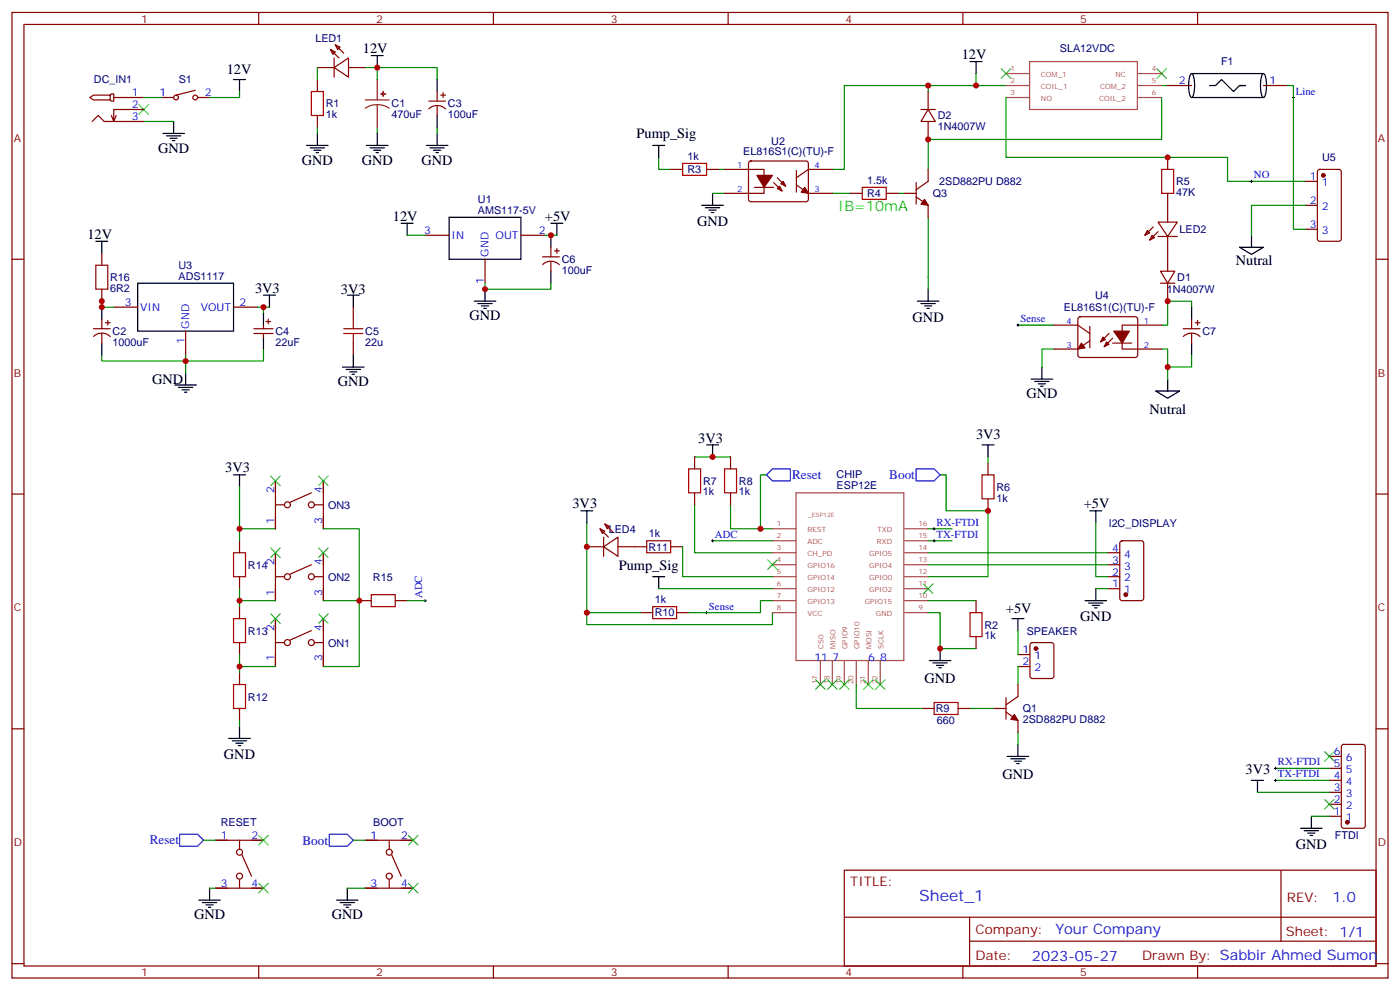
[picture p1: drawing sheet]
<svg xmlns="http://www.w3.org/2000/svg" width="412mm" height="292mm" viewBox="0 0 412 292" stroke-linecap="round" stroke-linejoin="round" font-family="sans-serif">
<g fill="none" stroke="#870000" stroke-width=".35">
<path d="M3.5 3.7h405.4v284.3h-405.4zM7.1 7.2h398.2v277.3h-398.2zM76.2 3.7v3.5M93.5 19.9h4.9M97.4 14.6l1.4 .7-.7 .7zM97.4 14.6l2.4 2.5M98.4 19.9l4.3-2.8v5.6zM98.4 17.1v5.6M98.8 13.2l1.4 .7-.7 .7zM98.8 13.2l2.4 2.5M102.7 19.9h4.9M145.3 3.7v3.5"/>
<path d="M214.5 3.7v3.5M283.6 3.7v3.5M352.8 3.7v3.5M26.5 28.7l1-.7h5v1.4h-5zM27.2 35.8l1.7-1.8 1.8 1.8h11.6M32.5 28l.3-.3h.7v2.1h-.7l-.3-.4M33.5 28.7h8.8M34.2 34l-.7 1.8M42.3 32.2h-8.8v3.6l-.7-1.8M47.6 28.7h3.6M57.5 26.6l-5.6 1.4M58.2 28.7h3.5"/>
<path d="M93.5 23.4v3.6M93.5 34v3.5M126.3 29.8h4.9M126.3 32a3.5 3.5 0 0 1 4.9 .1M128.8 27v2.8M128.8 31.2v2.8M129.8 28h1.4M130.5 27.3v1.4M271.3 32.2h4.2M273.4 32.2l2.1 3.6h-4.2zM273.4 27v5.2M273.4 35.8v5.3"/>
<path d="M344 25.2h7M372.2 25.2h7M197.6 49.9h3.5M208.1 49.9h3.6M213.4 49.9h11.7v7h-11.7M220.7 47.6l.5-.2 16.5 .1 .4 .6v10.9l-.7 .4-16.5-.1-.4-.6v-10.6zM222.2 55.2h5.7M227.9 53.8l2.5 2.4M229 52.4l2.4 2.4M234.6 54.5l3.5 2.4h7.1M234.6 50.2v6.4M245.2 49.9h-7.1l-3.5 2.5"/>
<path d="M250.5 56.9h3.5M261.1 56.9h3.5M266.3 56.9h3.6M269.9 53.8v6.3M269.9 58l3.5 2.5v3.5M273.4 49.9v3.5l-3.5 2.5M344 46.4v3.5M344 56.9v8.5M384.5 53.4h3.6M388.3 50.1l.5-.2h5.6l.7 .4v20l-.5 .7h-5.8l-.7-.4v-20zM3.5 76.3h3.6M30 74.6v3.5"/>
<path d="M125.2 69.3h7.1M142.9 76.3v7.1M153.5 69.3h7M159.8 75.6h4.9M159.8 77.9a3.5 3.5 0 0 1 5 0M162.3 72.8v2.8M162.3 77v2.9M163.3 73.9h1.4M164 73.2v1.4M338 67.9l.7 .7-1.4 .7zM339.4 69.3l.7 .7-1.4 .7zM339.7 66.8l-2.4 2.5"/>
<path d="M341.1 65.4h5.7l-2.8 4.2zM341.1 68.2l-2.4 2.5M341.1 69.6h5.7M341.8 79.9h4.3l-2.1 3.5zM344 69.6v10.3M384.5 60.5h3.6M384.5 67.5h3.6M405.3 76.3h3.6M27.5 96.8h5M27.6 99.1a3.5 3.5 0 0 1 4.9 0M30 85.2v3.5M30 94v2.8"/>
<path d="M30 98.2v2.8M31 95h1.5M31.7 94.3v1.4M33.5 90.5h7.1M54.7 97.5v7.1M68.8 90.5h7M74.8 96.8h5.6M74.8 98.2h5.6M77.6 95.7v1.1M77.6 98.2v1.1M78.3 94.7h1.4M79 94v1.4"/>
<path d="M104.1 90.5v3.5M310.4 95.7h7.1l3.5 2.5M317.7 93.5l.5-.2h16.5l.4 .7v10.8l-.7 .5-16.5-.1-.4-.6v-10.6zM321 96.1v6.3M326.7 98.2l-2.5 2.5M327.7 99.6l-2.4 2.5M341.8 83.4h4.3M342.2 95.7h-11.6v7.1h11.6M344 83.4v5.3M348.5 96.8h5M348.6 99.1a3.5 3.5 0 0 1 4.9 0M351 94v2.8"/>
<path d="M351 98.2v2.8M352.1 95h1.4M352.8 94.3v1.4M104.1 101v3.6M321 100.3l-3.5 2.5h-7.1M327.7 101h5.7M204.6 134.5v3.6M215.2 134.5v3.6M291 136.3v3.5M3.5 145.5h3.6M70.6 159.2v3.6M81.1 141.6v14.1"/>
<path d="M81.1 148.7h2.5M91.7 145.1l-6.3 2.9M92.8 148.7h2.4M95.2 141.6v14.1M176.7 155.7l1.5 .7-.8 .7zM176.7 155.7l2.5 2.5M177.8 158.2v5.6M178.2 154.3l1.4 .7-.7 .7zM178.2 154.3l2.4 2.5M204.6 145.1v3.6M215.2 145.1v3.6M291 146.9v3.5"/>
<path d="M330.1 159.5l.5-.3h5.6l.6 .5 .1 16.5-.5 .6-5.8 .1-.7-.5-.1-16.5zM405.3 145.5h3.6M70.6 169.8v3.6M70.6 178.6v3.6M81.1 169.8h2.5M81.1 162.8v14.1M91.7 166.3l-6.3 2.8M92.8 169.8h2.4M95.2 162.8v14.1M105.8 176.9h3.6M116.4 176.9h3.5M172.9 161h4.9"/>
<path d="M177.8 161l4.2-2.8v5.6zM182 161h8.5M197.6 161h3.5M287.5 176.9v3.5M326.3 173.4h3.5M326.3 169.8h3.5M326.3 166.3h3.5M326.3 162.8h3.5M70.6 189.2v3.6M70.6 198v3.6M81.1 182.2v14.1M81.1 189.2h2.5"/>
<path d="M91.7 185.7l-6.3 2.8M92.8 189.2h2.4M95.2 182.2v14.1M188.7 180.4h3.6M199.3 180.4h3.5M287.5 187.5v3.5M299.9 192.8h3.5M299.9 196.3h3.5M303.6 189.4l.5-.2h5.6l.7 .5v9.4l-.4 .7h-5.9l-.7-.4v-9.5zM3.5 214.6h3.6M70.6 208.6v3.6M271.6 208.6h3.6"/>
<path d="M282.2 208.6h3.6M292.8 208.6h3.5M296.3 205.5v6.3M296.3 209.7l3.6 2.5v3.5M299.9 201.6v3.5l-3.6 2.5M395.3 219.4l.5-.2h5.7l.6 .4 .1 23.6-.5 .7h-5.9l-.6-.5-.1-23.5zM405.3 214.6h3.6M391.6 236.9h3.5M391.6 233.3h3.5M391.6 229.8h3.5M391.6 226.3h3.5M391.6 222.7h3.5"/>
<path d="M63.5 247.4h14.1M70.6 247.4v2.5M70.6 259.1v2.4M71.3 251.7l2.8 6.3M107.6 247.4h14.1M114.7 247.4v2.5M114.7 259.1v2.4M115.4 251.7l2.8 6.3M248.7 256.3h156.6v28.2h-156.6zM377.3 256.3v20.9M391.6 240.4h3.5M63.5 261.5h14.1"/>
<path d="M107.6 261.5h14.1M248.7 270.1h156.5M285.6 277.2h119.6M285.6 270.1v14.1M3.5 283.8h3.6M76.2 284.5v3.5M145.3 284.5v3.5M214.5 284.5v3.5M283.6 284.5v3.5M352.8 284.5v3.5M405.3 283.8h3.6"/>
<circle cx="51.9" cy="28.7" r=".71"/>
<circle cx="57.5" cy="28.7" r=".71"/>
<circle cx="84.7" cy="148.7" r=".88"/>
<circle cx="91.7" cy="148.7" r=".88"/>
<circle cx="84.7" cy="169.8" r=".88"/>
<circle cx="91.7" cy="169.8" r=".88"/>
<circle cx="84.7" cy="189.2" r=".88"/>
<circle cx="91.7" cy="189.2" r=".88"/>
<circle cx="70.6" cy="258" r=".88"/>
<circle cx="70.6" cy="251" r=".88"/>
<circle cx="114.7" cy="258" r=".88"/>
<circle cx="114.7" cy="251" r=".88"/>
</g>
<g fill="none" stroke="#008700" stroke-width=".35">
<path d="M93.5 19.9v3.5M107.6 19.9h3.5M42.3 35.8h8.9M42.3 28.7h5.3M70.6 27v1.7h-8.9M93.5 37.5v1.8M111.1 23.4v-3.5h17.7v3.5M111.1 37.5v1.8M128.8 37.5v1.8M273.4 25.2v1.8M287.5 21.7v3.5h8.8M287.5 25.2h-38.8v24.7h-3.5"/>
<path d="M296.3 28.7v17.7h65.3v7h22.9M342.2 28.7v12.4h-68.8v8.8M342.2 25.2h1.8M379.2 25.2h1.8v42.3h3.5M194 46.4v3.5h3.6M209.9 56.9h3.5M211.7 49.9h1.7M245.2 56.9h5.3M264.6 56.9h1.7M119.9 69.3h5.3M160.5 69.3h3.5M273.4 64v21.2"/>
<path d="M384.5 60.5h-15.8v8.8M30 90.5v-1.8v1.8h3.5M75.8 90.5h3.6M77.6 90.5v1.7M142.9 83.4v1.8h19.4v-1.8M299.9 95.7h10.5M351 90.5v-1.8h-7v7h-1.8M54.7 104.6v5.3M77.6 102.8v3.5h-47.6v-1.7M310.4 102.8h-3.5v5.3M342.2 102.8h1.8v8.8M351 104.6v3.5h-7"/>
<path d="M204.6 134.5h10.6M225.8 139.8h-1.8v15.9M276.9 139.8h1.8v10.6h12.3v19.4h-17.6M291 134.5v1.8M70.6 143.4v12.3M81.1 155.7h-10.5v3.5M95.2 155.7h10.6v21.2h-10.6M172.9 154v29.9h54.6v-3.5M204.6 148.7v14.1h22.9M209.9 159.2h17.6M215.2 148.7v7h12.3M273.4 159.2h7.1"/>
<path d="M273.4 155.7h7.1M322.8 154v15.8h3.5M70.6 176.9h10.5M70.6 173.4v5.2M105.8 176.9v19.4h-10.6M119.9 176.9h5.3M194 173.4h33.5M201.1 161v8.8h26.4M227.5 176.9h-3.5v3.5h-21.2M273.4 176.9h14.1M273.4 166.3h52.9M273.4 162.8h52.9"/>
<path d="M322.8 173.4h3.5M70.6 192.8v5.2M70.6 196.3h10.5M172.9 180.4h15.8M273.4 180.4h3.5v10.6h10.6M299.9 185.7v7.1M299.9 196.3v5.3M70.6 212.2v1.7M252.2 201.6v7h19.4M285.8 208.6h7M299.9 215.7v3.5M370.4 233.3h21.2"/>
<path d="M375.7 226.3h15.9M375.7 229.8h15.9M60 247.4h3.5M104.1 247.4h3.5M386.3 240.4h5.3M61.7 261.5h1.8M102.3 261.5h5.3"/>
</g>
<g fill="none" stroke="#000" stroke-width=".35">
<path d="M109.4 16.4h3.5M111.1 16.4v3.5M285.8 18.1h3.5M287.5 18.1v3.6M48 39.3h6.3M51.2 35.8v3.5M68.8 23.4h3.5M70.6 23.4v3.6M93.5 39.3v3.5M111.1 39.3v3.5M128.8 23.4v3.6M128.8 34v3.5"/>
<path d="M128.8 39.3v3.5M350.8 21.8l.2-.1a5.4 5.4 0 0 1 .9 4.3l-.3 1.9-.6 .8a5.4 5.4 0 0 1-.8-4.3l.3-2zM351 21.7h21.2M351 28.7h21.2M356.3 25.2h1.8l1.7-1.8 3.6 3.6 1.7-1.8h1.8h-1.8M372 21.8l.2-.1a5.4 5.4 0 0 1 .8 4.3l-.3 1.9-.5 .8a5.4 5.4 0 0 1-.9-4.3l.3-2zM49 40h4.3M50.1 40.7h2.1M50.8 41.4h.7M90.3 42.8h6.4M91.4 43.5h4.2M92.4 44.2h2.1"/>
<path d="M93.1 44.9h.7M107.9 42.8h6.4M109 43.5h4.2M110.1 44.2h2.1M110.8 44.9h.7M125.6 42.8h6.3M126.6 43.5h4.3M127.7 44.2h2.1M128.4 44.9h.7M192.3 42.8h3.5M194 42.8v3.6M209.9 56.9v3.6"/>
<path d="M28.2 71h3.5M30 71v3.6M118.2 65.8h3.5M119.9 65.8v3.5M132.3 64h21.2v12.3h-21.2zM162.3 65.8h3.5M162.3 69.3v3.5M162.3 79.9v3.5M164 65.8v3.5M206.7 60.5h6.4M207.8 61.2h4.2M208.8 61.9h2.2"/>
<path d="M209.5 62.6h.8M365.1 72.8h7.1l-3.5 2.1zM368.7 69.3v3.5M30 90.5v3.5M40.6 83.4h28.2v14.1h-28.2zM77.6 86.9h3.5M77.6 92.2v3.5M77.6 99.3v3.5M79.4 86.9v3.6M102.3 86.9h3.5M104.1 86.9v3.6M139.7 88.7h6.3"/>
<path d="M140.8 89.4h4.2M141.8 90.1h2.1M142.5 90.8h.7M142.9 85.2v3.5M270.2 88.7h6.4M271.3 89.4h4.2M272.3 90.1h2.2M273 90.8h.8M273.4 85.2v3.5M351 90.5v3.5M30 101v3.6M51.5 113.4h6.4"/>
<path d="M52.6 114.1h4.2M53.6 114.8h2.1M54.3 115.5h.7M54.7 109.9v3.5M100.9 108.1h6.3M102 108.8h4.2M103 109.5h2.1M103.7 110.2h.7M104.1 104.6v3.5M303.7 111.6h6.4M304.8 112.3h4.2M305.9 113h2.1"/>
<path d="M306.6 113.7h.7M306.9 108.1v3.5M340.4 115.1h7.1l-3.5 2.2zM344 111.6v3.5M351 101v3.6M68.8 139.8h3.5M70.6 139.8v3.6M208.1 131h3.6M209.9 131v3.5M289.3 131h3.5M291 131v3.5M171.1 150.4h3.5"/>
<path d="M172.9 150.4v3.6M321 150.4h3.6M322.8 150.4v3.6M192.3 169.8h3.5M194 169.8v3.6M319.6 176.9h6.4M320.7 177.6h4.2M321.7 178.3h2.1M322.4 179h.7M322.8 173.4v3.5M273.8 194.5h6.3M274.8 195.2h4.2"/>
<path d="M275.9 195.9h2.1M276.6 196.6h.7M276.9 191v3.5M298.1 182.2h3.5M299.9 182.2v3.5M67.4 217.5h6.3M68.4 218.2h4.3M69.5 218.9h2.1M70.2 219.6h.7M70.6 213.9v3.6M299.9 219.2v3.5M296.7 222.7h6.3"/>
<path d="M297.7 223.4h4.3M298.8 224.2h2.1M299.5 224.9h.7M368.7 229.8h3.5M370.4 229.8v3.5M383.1 243.9h6.4M384.2 244.6h4.2M385.2 245.3h2.1M385.9 246h.7M386.3 240.4v3.5M58.6 265.1h6.3M59.6 265.8h4.3"/>
<path d="M60.7 266.5h2.1M61.4 267.2h.7M61.7 261.5v3.6M99.1 265.1h6.4M100.2 265.8h4.2M101.2 266.5h2.2M102 267.2h.7M102.3 261.5v3.6"/>
</g>
<path d="M107.6 29.4h7.1M111.1 30.8l-1.8 .3-1.7 .8M111.1 30.8l1.9 .3 1.7 .8M111.1 23.4v6M111.1 30.8v6.7" fill="none" stroke="#8c2424" stroke-width=".35"/>
<g fill="#8c2424" stroke="#8c2424" stroke-width=".35">
<path d="M112.2 27.7h1.4z"/>
<path d="M112.9 27v1.4z"/>
</g>
<g fill="none" stroke="#3c3" stroke-width=".35">
<path d="M40.9 30.8l2.8 2.9M43.7 30.8l-2.8 2.9M294.9 20.2l2.8 2.9M297.7 20.2l-2.8 2.9M340.8 20.2l2.8 2.9M343.6 20.2l-2.8 2.9M79.7 140.2l2.8 2.8M82.5 140.2l-2.8 2.8M93.8 140.2l2.9 2.8M96.7 140.2l-2.9 2.8M79.7 161.4l2.8 2.8M82.5 161.4l-2.8 2.8"/>
<path d="M93.8 161.4l2.9 2.8M96.7 161.4l-2.9 2.8M226.1 164.9l2.9 2.8M229 164.9l-2.9 2.8M272 171.9l2.8 2.9M274.8 171.9l-2.8 2.9M79.7 180.8l2.8 2.8M82.5 180.8l-2.8 2.8M93.8 180.8l2.9 2.8M96.7 180.8l-2.9 2.8M240.2 200.2l2.9 2.8M243.1 200.2l-2.9 2.8"/>
<path d="M243.8 200.2l2.8 2.8M246.6 200.2l-2.8 2.8M247.3 200.2l2.8 2.8M250.1 200.2l-2.8 2.8M254.4 200.2l2.8 2.8M257.2 200.2l-2.8 2.8M257.9 200.2l2.8 2.8M260.7 200.2l-2.8 2.8M390.2 235.4l2.8 2.9M390.2 221.3l2.8 2.9M393 235.4l-2.8 2.9M393 221.3l-2.8 2.9"/>
<path d="M76.2 246l2.8 2.8M79 246l-2.8 2.8M120.3 246l2.8 2.8M123.1 246l-2.8 2.8M76.2 260.1l2.8 2.9M79 260.1l-2.8 2.9M120.3 260.1l2.8 2.9M123.1 260.1l-2.8 2.9"/>
</g>
<g fill="none" stroke="#a64a4a" stroke-width=".35">
<path d="M303.3 18.1h31.7v14.1h-31.7zM296.3 21.7h7M296.3 25.2h7M296.3 28.7h7M335.3 21.7h6.9M335.3 25.2h6.9M335.3 28.7h6.9M227.5 159.2h7M227.5 155.7h7M234.5 145.1h31.7v49.4h-31.7zM266.5 159.2h6.9M266.5 155.7h6.9"/>
<path d="M227.5 162.8h7M227.5 169.8h7M227.5 173.4h7M227.5 166.3h7M227.5 176.9h7M266.5 162.8h6.9M266.5 169.8h6.9M266.5 173.4h6.9M266.5 166.3h6.9M266.5 176.9h6.9M227.5 180.4h7M241.7 194.6v7"/>
<path d="M245.2 194.6v7M248.7 194.6v7M252.2 194.6v7M255.8 194.6v7M259.3 194.6v7M266.5 180.4h6.9"/>
</g>
<path d="M225.8 139.8l1.7-1.7h5.3v3.5h-5.3zM269.9 138.1h5.3l1.7 1.7-1.7 1.8h-5.3zM52.9 245.7h5.3l1.8 1.7-1.8 1.8h-5.3zM97 245.7h5.3l1.8 1.7-1.8 1.8h-5.3z" fill="none" stroke="#00f" stroke-width=".35"/>
<g fill="none" stroke="#a10000" stroke-width=".35">
<path d="M91.7 27h3.5v7h-3.5zM201.1 48.1h7v3.5h-7zM254 55.2h7.1v3.5h-7.1zM342.2 49.9h3.5v7h-3.5zM28.2 78.1h3.5v7.1h-3.5zM101.2 98.2h5.7M101.2 96.8h5.7M104.1 94v2.8M104.1 98.2v2.8M202.8 138.1h3.6v7h-3.6zM213.4 138.1h3.6v7h-3.6zM289.3 139.8h3.5v7.1h-3.5z"/>
<path d="M190.5 159.2h7.1v3.6h-7.1zM68.8 162.8h3.5v7h-3.5zM109.4 175.1h7v3.5h-7zM192.3 178.6h7v3.6h-7zM68.8 182.2h3.5v7h-3.5zM285.8 180.4h3.5v7.1h-3.5zM68.8 201.6h3.5v7h-3.5zM275.2 206.9h7v3.5h-7z"/>
</g>
<g fill="#870000" stroke="#870000" stroke-width=".35">
<path d="M237.1 55.2l1 1.7-2.1-.3z"/>
<path d="M229 55.5l.7-.7 .7 1.4z"/>
<path d="M230 54.1l.7-.7 .7 1.4z"/>
<path d="M223 51.6h4.5l-2.4 3.6z"/>
<path d="M318.6 101l1 1.4-2.1 .4z"/>
<path d="M326 100.7l.7 .7-1.4 .7z"/>
<path d="M324.9 99.3l.7 .7-1.4 .7z"/>
<path d="M328.1 97.5h4.6l-2.1 3.5z"/>
<path d="M272.3 58.7l1.1 1.8-2.1-.4z"/>
<path d="M298.8 210.4l1.1 1.8-2.2-.4z"/>
<circle cx="305.2" cy="191" r=".53"/>
<circle cx="331.6" cy="175.1" r=".53"/>
<circle cx="396.9" cy="242.1" r=".53"/>
<circle cx="389.8" cy="51.6" r=".53"/>
</g>
<g fill="none" stroke="#000" stroke-width=".29">
<path d="M380.6 28.7h.8M381 28.4v.7M368.3 53.4h.7M368.7 53.1v.7M299.5 95.7h.7M299.9 95.4v.7M209.5 159.2h.8M209.9 158.9v.7M274.8 155.7h.7M274.8 159.2h.7M275.2 155.4v.7M275.2 158.9v.7"/>
<path d="M124.9 176.9h.7M125.2 176.5v.7M207.8 180.4h.7M208.1 180.1v.7M375.4 226.3h.7M375.4 229.8h.7M375.7 225.9v.7M375.7 229.4v.8"/>
</g>
<g fill="#c00">
<circle cx="111.1" cy="19.9" r=".88"/>
<circle cx="77.6" cy="90.5" r=".88"/>
<circle cx="54.7" cy="106.3" r=".88"/>
<circle cx="224" cy="155.7" r=".88"/>
<circle cx="209.9" cy="134.5" r=".88"/>
<circle cx="276.9" cy="191" r=".88"/>
<circle cx="162.3" cy="69.3" r=".88"/>
<circle cx="142.9" cy="85.2" r=".88"/>
<circle cx="291" cy="150.4" r=".88"/>
<circle cx="344" cy="108.1" r=".88"/>
<circle cx="344" cy="88.7" r=".88"/>
<circle cx="287.5" cy="25.2" r=".88"/>
<circle cx="172.9" cy="161" r=".88"/>
<circle cx="172.9" cy="180.4" r=".88"/>
<circle cx="273.4" cy="41.1" r=".88"/>
<circle cx="273.4" cy="25.2" r=".88"/>
<circle cx="70.6" cy="196.3" r=".88"/>
<circle cx="70.6" cy="176.9" r=".88"/>
<circle cx="105.8" cy="176.9" r=".88"/>
<circle cx="344" cy="46.4" r=".88"/>
<circle cx="30" cy="90.5" r=".88"/>
<circle cx="30" cy="88.7" r=".88"/>
<circle cx="70.6" cy="155.7" r=".88"/>
</g>
<text font-size="4.6" fill="#00f" x="270.8" y="265.3">Sheet_1</text>
<g font-size="4.2">
<text x="106.9" y="15.7">12V</text>
<text x="283.3" y="17.4">12V</text>
<text x="66.8" y="21.7">12V</text>
<text x="187.5" y="40.8">Pump_Sig</text>
<text x="46.6" y="44.9">GND</text>
<text x="88.9" y="48.5">GND</text>
<text x="106.5" y="48.5">GND</text>
<text x="124.2" y="48.5">GND</text>
<text x="115.7" y="65.1">12V</text>
<text x="160.5" y="65.1">+5V</text>
<text x="25.8" y="70.3">12V</text>
<text x="205.3" y="66.6">GND</text>
<text x="364.1" y="78.1">Nutral</text>
<text x="75.1" y="86.2">3V3</text>
<text x="100.4" y="86.6">3V3</text>
<text x="138.3" y="94.3">GND</text>
<text x="268.8" y="94.8">GND</text>
<text x="44.8" y="113.1">GND</text>
<text x="99.5" y="113.7">GND</text>
<text x="302.3" y="117.3">GND</text>
<text x="338.6" y="121.9">Nutral</text>
<text x="205.7" y="130.3">3V3</text>
<text x="287.5" y="129.3">3V3</text>
<text x="66.3" y="139.1">3V3</text>
<text x="168.6" y="149.7">3V3</text>
<text x="319.3" y="149.7">+5V</text>
<text x="182.3" y="167.7">Pump_Sig</text>
<text x="296.3" y="180.4">+5V</text>
<text x="318.2" y="183">GND</text>
<text x="272.3" y="201.2">GND</text>
<text x="66" y="223.5">GND</text>
<text x="295.3" y="229.5">GND</text>
<text x="366.9" y="228">3V3</text>
<text x="381.7" y="249.9">GND</text>
<text x="57.1" y="270.7">GND</text>
<text x="97.7" y="270.7">GND</text>
</g>
<text font-size="4.2" fill="#0f0" x="246.9" y="62.2">IB=10mA</text>
<g font-size="4.2" fill="#00f">
<text x="392.5" y="265.5">1.0</text>
<text x="310.9" y="275.1">Your Company</text>
<text x="304" y="282.9">2023-05-27</text>
</g>
<g font-size="3.9" fill="#00f">
<text x="233.3" y="141.2">Reset</text>
<text x="262" y="141.2">Boot</text>
<text x="44.1" y="248.7">Reset</text>
<text x="89.1" y="248.8">Boot</text>
</g>
<g font-size="3.9" fill="#800">
<text x="250.5" y="260.8">TITLE:</text>
<text x="379.1" y="265.5">REV:</text>
<text x="287.4" y="275">Company:</text>
<text x="378.7" y="275.7">Sheet: 1/1</text>
<text x="287.4" y="282.7">Date:</text>
<text x="336.4" y="282.8">Drawn By: Sabbir Ahmed Sumon</text>
</g>
<g font-size="3.2" fill="#800">
<text x="41.6" y="6.7">1</text>
<text x="110.8" y="6.7">2</text>
<text x="179.9" y="6.7">3</text>
<text x="249.1" y="6.7">4</text>
<text x="318.2" y="6.7">5</text>
<text x="4.1" y="41.8">A</text>
<text x="405.9" y="41.8">A</text>
<text x="4.1" y="110.9">B</text>
<text x="405.9" y="110.9">B</text>
<text x="4.1" y="180.1">C</text>
<text x="405.9" y="180.1">C</text>
<text x="4.1" y="249.2">D</text>
<text x="405.9" y="249.2">D</text>
<text x="41.6" y="287.5">1</text>
<text x="110.8" y="287.5">2</text>
<text x="179.9" y="287.5">3</text>
<text x="249.1" y="287.5">4</text>
<text x="318.2" y="287.5">5</text>
</g>
<g font-size="3.2" fill="#000080">
<text x="92.9" y="12.2">LED1</text>
<text x="312.2" y="15.4">SLA12VDC</text>
<text x="359.7" y="19.3">F1</text>
<text x="27.7" y="24.5">DC_IN1</text>
<text x="52.7" y="24.6">S1</text>
<text x="96" y="34.8">1k</text>
<text x="96" y="31.6">R1</text>
<text x="115.4" y="34.9">470uF</text>
<text x="115.4" y="31.6">C1</text>
<text x="131.9" y="34.8">100uF</text>
<text x="131.9" y="31.6">C3</text>
<text x="276.2" y="35.2">D2</text>
<text x="276.2" y="38.3">1N4007W</text>
<text x="202.5" y="47.1">1k</text>
<text x="218.9" y="45.7">EL816S1(C)(TU)-F</text>
<text x="227.2" y="42.7">U2</text>
<text x="389.5" y="47.5">U5</text>
<text x="202.5" y="51">R3</text>
<text x="140.8" y="59.8">U1</text>
<text x="255.4" y="54.1">1.5k</text>
<text x="255.4" y="58.1">R4</text>
<text x="274.8" y="58">Q3</text>
<text x="276.6" y="54.5">2SD882PU D882</text>
<text x="346.4" y="57.7">47K</text>
<text x="346.4" y="54.6">R5</text>
<text x="140.8" y="62.9">AMS117-5V</text>
<text x="347.5" y="68.7">LED2</text>
<text x="165.5" y="77.4">C6</text>
<text x="32.5" y="82.8">R16</text>
<text x="52.6" y="82.3">ADS1117</text>
<text x="52.6" y="79.1">U3</text>
<text x="165.5" y="80.6">100uF</text>
<text x="346.8" y="82.8">D1</text>
<text x="32.5" y="85.9">6R2</text>
<text x="322.6" y="88.1">U4</text>
<text x="343.7" y="86.3">1N4007W</text>
<text x="313.4" y="91.6">EL816S1(C)(TU)-F</text>
<text x="33.2" y="101.8">1000uF</text>
<text x="33.2" y="98.6">C2</text>
<text x="81.1" y="101.8">22uF</text>
<text x="81.1" y="98.7">C4</text>
<text x="107.6" y="101.8">22u</text>
<text x="107.6" y="98.6">C5</text>
<text x="354.2" y="98.6">C7</text>
<text x="207.1" y="142.7">R7</text>
<text x="217.7" y="142.7">R8</text>
<text x="246.4" y="140.9">CHIP</text>
<text x="96.7" y="149.9">ON3</text>
<text x="207.1" y="145.9">1k</text>
<text x="217.7" y="145.9">1k</text>
<text x="246.4" y="144.1">ESP12E</text>
<text x="293.5" y="147.8">1k</text>
<text x="293.5" y="144.5">R6</text>
<text x="326.6" y="155.1">I2C_DISPLAY</text>
<text x="179.3" y="156.9">LED4</text>
<text x="191.1" y="158.2">1k</text>
<text x="73" y="167.5">R14</text>
<text x="191" y="162.1">R11</text>
<text x="96.7" y="171">ON2</text>
<text x="109.9" y="171">R15</text>
<text x="192.9" y="177.6">1k</text>
<text x="192.9" y="181.5">R10</text>
<text x="290" y="185.1">R2</text>
<text x="73" y="186.9">R13</text>
<text x="96.7" y="190.4">ON1</text>
<text x="290" y="188.2">1k</text>
<text x="302.4" y="186.9">SPEAKER</text>
<text x="73" y="206.3">R12</text>
<text x="275.7" y="209.8">R9</text>
<text x="301.3" y="209.8">Q1</text>
<text x="275.9" y="213.3">660</text>
<text x="301.3" y="213">2SD882PU D882</text>
<text x="65" y="243.3">RESET</text>
<text x="110" y="243.3">BOOT</text>
<text x="393.2" y="247">FTDI</text>
</g>
<g font-size="3.2" fill="#00f">
<text x="38.8" y="28.4">1</text>
<text x="47" y="28.4">1</text>
<text x="60.3" y="28.4">2</text>
<text x="347.2" y="24.8">2</text>
<text x="373.9" y="24.8">1</text>
<text x="381.7" y="27.8">Line</text>
<text x="38.8" y="35.4">3</text>
<text x="38.8" y="31.9">2</text>
<text x="369.4" y="52.5">NO</text>
<text x="385.9" y="53.1">1</text>
<text x="389.4" y="54.8">1</text>
<text x="385.9" y="60.1">2</text>
<text x="389.4" y="61.9">2</text>
<text x="125" y="68.9">3</text>
<text x="133" y="70.3">IN</text>
<text x="146" y="70.3">OUT</text>
<text x="158.7" y="68.9">2</text>
<text x="385.9" y="67.2">3</text>
<text x="389.4" y="68.9">3</text>
<text x="143.9" y="75.6" transform="rotate(-90 143.9 75.6)">GND</text>
<text x="142.5" y="83.7" transform="rotate(-90 142.5 83.7)">1</text>
<text x="36.8" y="90.1">3</text>
<text x="41.3" y="91.5">VIN</text>
<text x="59.1" y="91.5">VOUT</text>
<text x="70.6" y="90.1">2</text>
<text x="300.6" y="94.9">Sense</text>
<text x="54.3" y="101.3" transform="rotate(-90 54.3 101.3)">1</text>
<text x="55.7" y="96.8" transform="rotate(-90 55.7 96.8)">GND</text>
<text x="80.8" y="145.1" transform="rotate(-90 80.8 145.1)">2</text>
<text x="94.9" y="145.1" transform="rotate(-90 94.9 145.1)">4</text>
<text x="80.8" y="154.2" transform="rotate(-90 80.8 154.2)">1</text>
<text x="94.9" y="154.2" transform="rotate(-90 94.9 154.2)">3</text>
<text x="275.9" y="154.8">RX-FTDI</text>
<text x="210.6" y="158.4">ADC</text>
<text x="275.9" y="158.4">TX-FTDI</text>
<text x="80.8" y="166.3" transform="rotate(-90 80.8 166.3)">2</text>
<text x="94.9" y="166.3" transform="rotate(-90 94.9 166.3)">4</text>
<text x="327.7" y="165.9">3</text>
<text x="327.7" y="162.4">4</text>
<text x="331.2" y="167.7">3</text>
<text x="331.2" y="164.2">4</text>
<text x="327.7" y="173">1</text>
<text x="327.7" y="169.5">2</text>
<text x="331.2" y="171.2">2</text>
<text x="80.8" y="175.4" transform="rotate(-90 80.8 175.4)">1</text>
<text x="94.9" y="175.4" transform="rotate(-90 94.9 175.4)">3</text>
<text x="124.4" y="176.2" transform="rotate(-90 124.4 176.2)">ADC</text>
<text x="208.8" y="179.5">Sense</text>
<text x="331.2" y="174.8">1</text>
<text x="80.8" y="185.7" transform="rotate(-90 80.8 185.7)">2</text>
<text x="94.9" y="185.7" transform="rotate(-90 94.9 185.7)">4</text>
<text x="80.8" y="194.8" transform="rotate(-90 80.8 194.8)">1</text>
<text x="94.9" y="194.8" transform="rotate(-90 94.9 194.8)">3</text>
<text x="239.9" y="194.5">11</text>
<text x="245.2" y="194.5">7</text>
<text x="255.8" y="194.5">6</text>
<text x="259.3" y="194.5">8</text>
<text x="301.2" y="192.4">1</text>
<text x="301.2" y="195.9">2</text>
<text x="304.7" y="194.2">1</text>
<text x="304.7" y="197.7">2</text>
<text x="376.4" y="225.4">RX-FTDI</text>
<text x="392.9" y="225.9">5</text>
<text x="392.9" y="222.4">6</text>
<text x="396.4" y="227.7">5</text>
<text x="396.4" y="224.2">6</text>
<text x="376.4" y="228.9">TX-FTDI</text>
<text x="392.9" y="233">3</text>
<text x="392.9" y="229.4">4</text>
<text x="396.4" y="231.2">4</text>
<text x="392.9" y="236.5">2</text>
<text x="396.4" y="238.3">2</text>
<text x="396.4" y="234.7">3</text>
<text x="392.9" y="240">1</text>
<text x="396.4" y="241.8">1</text>
<text x="65" y="247.1">1</text>
<text x="74.1" y="247.1">2</text>
<text x="109.1" y="247.1">1</text>
<text x="118.2" y="247.1">2</text>
<text x="65" y="261.2">3</text>
<text x="74.1" y="261.2">4</text>
<text x="109.1" y="261.2">3</text>
<text x="118.2" y="261.2">4</text>
</g>
<g font-size="2.5" fill="#00f">
<text x="217.2" y="49.5">1</text>
<text x="239.9" y="49.5">4</text>
<text x="217.2" y="56.6">2</text>
<text x="239.9" y="56.6">3</text>
<text x="314.2" y="95.4">4</text>
<text x="336.9" y="95.4">1</text>
<text x="314.2" y="102.4">3</text>
<text x="336.9" y="102.4">2</text>
</g>
<g font-size="2.1" fill="#a54b4b">
<text x="297.7" y="21">1</text>
<text x="306.6" y="22.7">COM_1</text>
<text x="328.6" y="22.7">NC</text>
<text x="339.3" y="21">4</text>
<text x="297.7" y="24.5">2</text>
<text x="297.7" y="28">3</text>
<text x="306.6" y="26.2">COIL_1</text>
<text x="306.6" y="29.8">NO</text>
<text x="323.8" y="29.8">COIL_2</text>
<text x="324.1" y="26.2">COM_2</text>
<text x="339.3" y="24.5">5</text>
<text x="339.3" y="28">6</text>
<text x="228.9" y="155">1</text>
<text x="270.5" y="155">16</text>
<text x="228.9" y="158.5">2</text>
<text x="237.8" y="160.3">ADC</text>
<text x="237.8" y="156.8">REST</text>
<text x="258.3" y="160.3">RXD</text>
<text x="258.5" y="156.8">TXD</text>
<text x="270.5" y="158.5">15</text>
<text x="228.9" y="162.1">3</text>
<text x="228.9" y="165.6">4</text>
<text x="237.8" y="163.8">CH_PD</text>
<text x="237.8" y="167.3">GPIO16</text>
<text x="256.1" y="167.3">GPIO4</text>
<text x="256.1" y="163.8">GPIO5</text>
<text x="270.5" y="165.6">13</text>
<text x="270.5" y="162.1">14</text>
<text x="228.9" y="172.7">6</text>
<text x="228.9" y="169.1">5</text>
<text x="237.8" y="170.9">GPIO14</text>
<text x="256.1" y="170.9">GPIO0</text>
<text x="270.5" y="169.1">12</text>
<text x="270.5" y="172.7">11</text>
<text x="228.9" y="176.2">7</text>
<text x="228.9" y="179.7">8</text>
<text x="237.8" y="174.4">GPIO12</text>
<text x="237.8" y="177.9">GPIO13</text>
<text x="254.7" y="177.9">GPIO15</text>
<text x="256.1" y="174.4">GPIO2</text>
<text x="270.5" y="179.7">9</text>
<text x="270.5" y="176.2">10</text>
<text x="237.8" y="181.5">VCC</text>
<text x="258" y="181.5">GND</text>
<text x="242.6" y="191.2" transform="rotate(-90 242.6 191.2)">CS0</text>
<text x="246.1" y="191.2" transform="rotate(-90 246.1 191.2)">MISO</text>
<text x="249.6" y="191.2" transform="rotate(-90 249.6 191.2)">GPIO9</text>
<text x="253.2" y="191.2" transform="rotate(-90 253.2 191.2)">GPIO10</text>
<text x="256.7" y="191.2" transform="rotate(-90 256.7 191.2)">MOSI</text>
<text x="260.2" y="191.2" transform="rotate(-90 260.2 191.2)">SCLK</text>
<text x="240.8" y="201.5" transform="rotate(-90 240.8 201.5)">17</text>
<text x="244.4" y="201.5" transform="rotate(-90 244.4 201.5)">18</text>
<text x="247.9" y="201.5" transform="rotate(-90 247.9 201.5)">19</text>
<text x="251.4" y="201.5" transform="rotate(-90 251.4 201.5)">20</text>
<text x="255" y="201.5" transform="rotate(-90 255 201.5)">21</text>
<text x="258.5" y="201.5" transform="rotate(-90 258.5 201.5)">22</text>
</g>
<text font-size="1.8" fill="#a54b4b" x="238" y="152.2">_ESP12E</text>
</svg>
